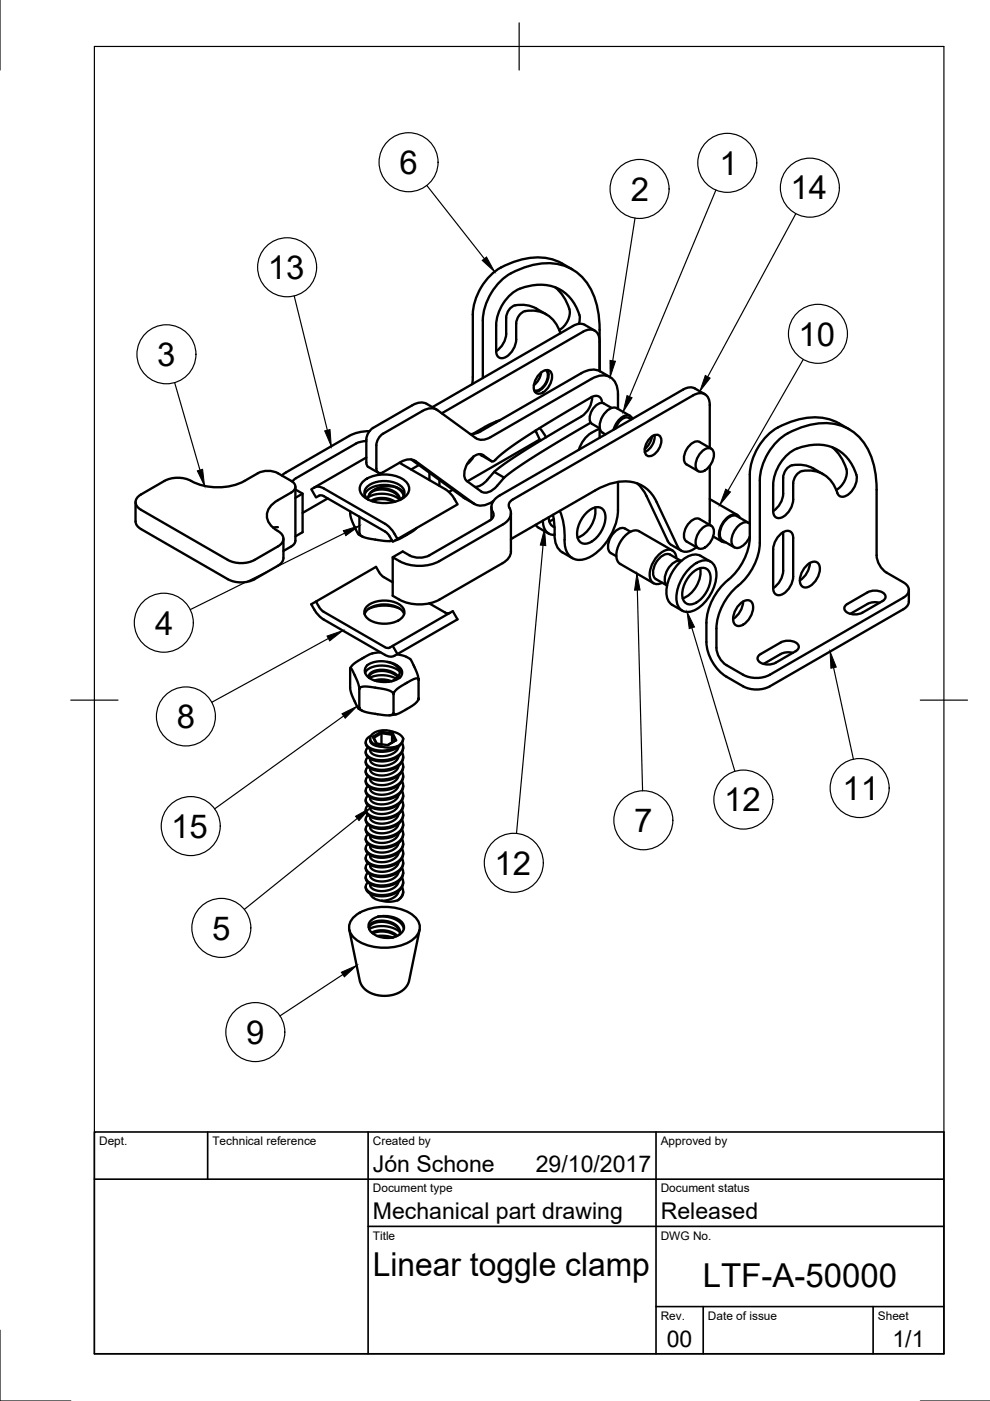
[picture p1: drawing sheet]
<svg xmlns="http://www.w3.org/2000/svg" width="210mm" height="297mm" viewBox="0 0 210 297" stroke-linecap="round" stroke-linejoin="round" font-family="sans-serif">
<!-- layer: Visible -->
<g fill="none" stroke="#000" stroke-width=".5">
<path d="M121.3 57.1a12.5 12.5 0 0 0-12.7-1.5 12.3 12.3 0 0 0-8.4 11.1v13.3l-.1 1.5M114.3 79.4a1.66 1.66 0 0 1 2.5-.5 3.6 3.6 0 0 1-2.7 4.6 1.66 1.66 0 0 1-.7-2.5zM114.7 79l-.5 1.5-1 1.1M115.8 78.5a2.93 2.93 0 0 1-.9 3.7 1.7 1.7 0 0 1-1.6 .6M115.8 66.6a9.6 9.6 0 0 0-4.5-1.9l-.7-.1a2.81 2.81 0 0 0-3.3 2.8v3.4a4.7 4.7 0 0 1-2.1 3.6M116.1 78.5a3.6 3.6 0 0 1-2.7 4.6M117.7 60.9a8.8 8.8 0 0 1 3.1 5.5 4.7 4.7 0 0 1-2.2 3.6M118.8 70.7a6.1 6.1 0 0 0-8.1-4.4l-.9 .9-.3 1.1-.1 3.7a4.4 4.4 0 0 1-2.6 3.9 1.23 1.23 0 0 1-1.6-1.5M122.7 68.7l.2-.9a3.6 3.6 0 0 0-.5-2.3 8.5 8.5 0 0 0-10.9-4.7 8.7 8.7 0 0 0-6.3 8.1v5.5M126.1 70.1l-2.1-1.2a2.42 2.42 0 0 0-2.5 .2l-29.8 17.2M127.1 69.9v8.8M127.1 69.9a16.5 16.5 0 0 0-3.4-10.8 10.4 10.4 0 0 0-10.3-3 14 14 0 0 0-7.3 3.6 12.6 12.6 0 0 0-3.7 8.2v12.3"/>
<path d="M127.1 72.4a2.16 2.16 0 0 0-1-2.3 2.16 2.16 0 0 0-2.5 .2l-29.9 17.3M129.4 80a5.7 5.7 0 0 0-3.7-1.6 5.2 5.2 0 0 0-2.5 .7l-21.3 12.4-1.4 .5h-.8M77.7 97l-11 6.4M77.7 93.5l-1 .1-1.2 .4-12.8 7.4-.7 .7M78.3 91.4l-2 .2-1.8 .6-13.9 8-.9 .6M84.7 98.1l10 5.8 1.1 1.1 1.2 1.9-12.7 7.4-1.3-2-1-1-13.3-7.7a2.07 2.07 0 0 0-2-.2M87.2 97.4l11.1 8.1 2.3 1.4M88.8 98.6l-1.6 .9M92.6 86.8l-2.2-1.2a3 3 0 0 0-3 .3l-8.3 4.8-1 1.1-.4 1.4v5.2l.4 .6 2.1 1.2M100.4 96.8l-.5 .7-.9 .9M101.7 96.3l2.5 1.5M104.2 97.8l-1.8-1.3a2.27 2.27 0 0 0-2.8 1 4.1 4.1 0 0 0-.9 4.2l3.3 2.5a2.38 2.38 0 0 0 2.9-.7l2-2.2-2.1-1.3"/>
<path d="M105.2 89.4v.1M106 89.1l-2.1 .8-3.7 2.1M113.5 91.3l.2 .4M113.7 91.7l.9 1.8M114.4 90.8l1.4 1.9M114.4 93.2l-15.3 8.9M125.2 89.6l-11.9 7.2-3.9 2.5-2.5 2M125.5 84.1a5.5 5.5 0 0 1-3.6 5l-11.5 6.9-3.6 2.4-2 1.6a9.7 9.7 0 0 1-2.8 2.9l-1.3 .3M127.1 90.9v1.9M127.7 85.4a1.38 1.38 0 0 0-.8-1.4 1.38 1.38 0 0 0-1.5 .2l-13.8 8.4-4.2 2.9-2.4 2a.67 .67 0 0 1-.8 .3M129.7 86.5l-1.7-1a2.21 2.21 0 0 0-2.5 1.5 2.21 2.21 0 0 0 0 2.9l1.7 .9a7 7 0 0 0-4.5 4.6M131 86.7v-.1a16 16 0 0 0-.3-4.9 3.1 3.1 0 0 0-4.4-1.8l-22.3 12.8a2.89 2.89 0 0 1-3.2 .2l-8.1-5.9a2.88 2.88 0 0 0-3.1 .1l-8.4 4.9-.7 .6-.5 .9-.2 .9v4.9a.87 .87 0 0 0 .4 .9 .87 .87 0 0 0 1-.1l3.8-2.1a2.88 2.88 0 0 1 3.1-.2l12.3 8.9a3.5 3.5 0 0 0 4.1-.4"/>
<path d="M133.6 88.2l-2.8-1.7a2.29 2.29 0 0 0-2.7 1.2 3.6 3.6 0 0 0-.6 3.8l.9 .6M133.9 88.9a1.8 1.8 0 0 0-2.8 .7l-.6 1.3M134.1 88.8a1.41 1.41 0 0 0-2.5-.2l-1.1 1.4-.4 1.1M138 92.8a1.37 1.37 0 0 1 2-.3 3.3 3.3 0 0 1-2.4 4.2 1.26 1.26 0 0 1-.9-1.8 4.2 4.2 0 0 1 1.3-2.1zM138.2 92.5l-.5 1.5-1 1.2M138.8 92.3a3.7 3.7 0 0 1-2.1 3.5M146.9 83.8l-38.2 22.1a1.43 1.43 0 0 0-.5 2.3 2.72 2.72 0 0 1-1.6 3l-13.4 7.8a9.6 9.6 0 0 1-9.9-.9v8.2a9.6 9.6 0 0 0 9.9 .8l13.4-7.7a3 3 0 0 0 1.7-2.5v-8.1M146.9 83.8a2.16 2.16 0 0 1 2.5-.2 2.16 2.16 0 0 1 1.1 2.3v9M148.6 96a1.66 1.66 0 0 1 2.5-.6 3.6 3.6 0 0 1-2.7 4.6 1.66 1.66 0 0 1-.7-2.5zM149.4 83.6l-2.1-1.2a2.41 2.41 0 0 0-2.5 .2l-38.8 22.4a2.62 2.62 0 0 0-1.3 4 1.41 1.41 0 0 1-.9 1.4l-12.8 7.3a5.2 5.2 0 0 1-5.6-.8l-2.1 1.2M150.5 98.8l-.1 12.4M150.8 95.1l-2.5-1.4a2.43 2.43 0 0 0-2.7 1.6 2.43 2.43 0 0 0 0 3.2l2.4 1.4"/>
<path d="M166.8 96.5a9.8 9.8 0 0 1 11.4-.7 8.5 8.5 0 0 1 3.4 5.9 4.1 4.1 0 0 1-3 3.6l-.8-.4-.3-.4a6.1 6.1 0 0 0-8.1-4.3l-.8 .9-.4 1.1v3.7a4.4 4.4 0 0 1-2.7 3.9 1.23 1.23 0 0 1-1.6-1.5v-5.5a9.5 9.5 0 0 1 2.9-6.3zM176.4 94.8a8.8 8.8 0 0 1 3.1 5.5 4.7 4.7 0 0 1-2.2 3.6M180.1 91a12.5 12.5 0 0 0-12.8-1.4 12.3 12.3 0 0 0-8.3 11v13.3M28.7 106.5v4a1.94 1.94 0 0 0 1.2 1.7l18.4 10.6a6.3 6.3 0 0 0 5.7 0l4.9-2.9a2.08 2.08 0 0 0 1.2-1.6v-4.1M29.3 105.2l5.6-3.2a6.5 6.5 0 0 1 6.5 .4 12.7 12.7 0 0 0 10.4-.4l2.9-1.7a4.7 4.7 0 0 1 4.2 0l2.9 1.7a1.3 1.3 0 0 1 .8 1.2 1.3 1.3 0 0 1-.8 1.2l-2.9 1.7a3.5 3.5 0 0 0-1.9 4.6 7 7 0 0 0 2.5 2.3 1.66 1.66 0 0 1-.6 2.9l-4.9 2.8a6.3 6.3 0 0 1-5.7 0l-18.4-10.6a1.66 1.66 0 0 1-.6-2.9zM58.9 111.8l-1 .1M62.6 103.2v11.4a1.5 1.5 0 0 1-.8 1.3l-1.7 .9M62.6 103.8l1.6 .9v8.1l-1.6 .9M64.2 104.7l-1.6 .8M66.7 103.4l-.7 .3 1 1.8a1.28 1.28 0 0 1 1.7-.3l12.9 7.5 .8 .7 .9 1.5 1-.6M69.5 105.7l-5.3 3M74.3 108.4v.9l.3 1 1.5 3 .1-.2 .2 .3 .4 .3 1.6 .5 3.3 .5 1.4-.1"/>
<path d="M76.1 113.3l.8 .5M76.2 109.6v3.5M77.1 102a7.7 7.7 0 0 1 8.8 0 2.17 2.17 0 0 1 .8 2.1 2.17 2.17 0 0 1-1.5 1.7 7.9 7.9 0 0 1-8.1-.5 2.04 2.04 0 0 1 0-3.3zM77.3 104.9a3.8 3.8 0 0 1 3.3-2 5.5 5.5 0 0 1 4.9 1.5l.2 .5M78 105.5l1.5-.6 2-.2 1.9 .4 1.4 .8M78.2 106a1.81 1.81 0 0 1-.9-1.8 1.81 1.81 0 0 1 1.3-1.6 6.1 6.1 0 0 1 6.8 .9 1.66 1.66 0 0 1-.6 2.5M78.7 106.2l1-.5 1.5-.1 1.3 .2 1.3 .6M78.9 106.3l.9-.4 1.3-.1 1.3 .2 1.1 .4M79.7 103.7l1.6-.2 1.9 .5 1.2 .9 .3 .6 .1 .5a3.9 3.9 0 0 0-4.4-2.2l-1 .2-.8 .5-.5 .7-.1 .7M79.7 103.7l-.8 .4-.6 .8M83.2 114.7h-.6M84 103.3l1 .8 .6 1"/>
<path d="M84 103.3l-2.3-.2-1.1 .2-.9 .4M84 103.3a2.62 2.62 0 0 1 1.6 1.7M84.1 114.5h-.2M88.3 111.9l-.8 .8-1.8 1-1.8 .8M91 100.2v1.6M93.2 101.8v1.2M96 103.8l-.8 .5M104.2 107.5v2.6M104.6 106.2l-.1 .1M108.3 114.4l17.9-10.4a10.5 10.5 0 0 1 9.3-1.4 7.2 7.2 0 0 1 3.7 3.8l4.5 9.5a2.11 2.11 0 0 0 3.3 .6l.7-.5M113.6 111.3l.6 .6 2.1 1.2M115.1 110.4a2.59 2.59 0 0 0 2.5 3"/>
<path d="M116.3 109.7a1.94 1.94 0 0 0 1.3 2.1M117.2 109.1l.4 3.5a4.6 4.6 0 0 0 1.6 4.5l2.2 1.2M117.4 110.1l-1 .4M124.2 108.9a2.7 2.7 0 0 1 3.5-1 3.7 3.7 0 0 1 .2 4 5.4 5.4 0 0 1-3.9 3.4 1.77 1.77 0 0 1-1.6-2.2 6.7 6.7 0 0 1 1.8-4.2zM126.1 107.6a6.1 6.1 0 0 1-3.6 6.4M131 102.2v5.9a12.2 12.2 0 0 1-6.5 10.3 3.2 3.2 0 0 1-4.8-3.1 16.5 16.5 0 0 0-1-7M133.7 112.7l-1.2-.6a2.29 2.29 0 0 0-2.6 1.1 3.6 3.6 0 0 0-.7 3.8l1.5 .9M135.1 102.5l.7 .7 1 1.4 4.9 10.4 .6 .5 2.1 1.3M142.6 116.7l-7.1-4.1a2.71 2.71 0 0 0-3.1 1.1 5.4 5.4 0 0 0-1.5 5.1l.6 .8 7.1 4.1M143.4 118.4a1.71 1.71 0 0 0-1-1.8 1.71 1.71 0 0 0-1.9 .4 5.7 5.7 0 0 0-2.5 6 1.6 1.6 0 0 0 2.4 .6M148.6 112.3a1.66 1.66 0 0 1 2.5-.6 3.6 3.6 0 0 1-2.7 4.7 1.66 1.66 0 0 1-.7-2.5zM150.5 105.8l5.9 3.4"/>
<path d="M150.7 119.1l-2.2-1.3a3.7 3.7 0 0 0-4 1.1 8.9 8.9 0 0 0-3.1 7.8l.6 1.2 2.7 1.6M150.8 111.5l-2.5-1.5a2.43 2.43 0 0 0-2.7 1.6 2.43 2.43 0 0 0 0 3.2l2.4 1.4M151.2 113.7l1.9 1.1M156.9 109.8a1.47 1.47 0 0 0-2.5-.2 4.8 4.8 0 0 0-1.9 4.5 1.19 1.19 0 0 0 1.4 .9M158.7 110.8l-2.5-1.4a2.29 2.29 0 0 0-2.6 1.2 3.6 3.6 0 0 0-.7 3.7l2.8 1.7M159 113.9a13.1 13.1 0 0 1-5.4 9.7 12.8 12.8 0 0 0-3.8 8.4 14.5 14.5 0 0 0 .5 6.6 9.5 9.5 0 0 0 3.7 4.9l3.6 2M159 111.1a1.65 1.65 0 0 0-2.4 .4 4.1 4.1 0 0 0-1.3 4.1 1.38 1.38 0 0 0 2.2 .1l.8-.8 .7-1.1M165.1 113.6a2.3 2.3 0 0 1 2.5-.9l.5 .7 .1 .7v8.1a4.5 4.5 0 0 1-2.7 3.9 1.23 1.23 0 0 1-1.6-1.4v-8.2a4.6 4.6 0 0 1 1.2-2.9zM166.1 112.8v8.2a4.7 4.7 0 0 1-2.2 3.7M171.7 119.4a4.7 4.7 0 0 1-2.1 3.6M174.6 100.6a9.6 9.6 0 0 0-4.6-2l-.7-.1a2.81 2.81 0 0 0-3.2 2.8v3.4a4.7 4.7 0 0 1-2.2 3.6M67 127.5l-1 .6 1.2 2 1.1 1 13.3 7.7a2.08 2.08 0 0 0 2 .2"/>
<path d="M77.3 130.2a3.8 3.8 0 0 1 3.3-2 5.5 5.5 0 0 1 4.9 1.5l.2 .5M77.9 128.5a6.2 6.2 0 0 1 7.2 0 1.76 1.76 0 0 1-.6 3 6.4 6.4 0 0 1-6.6-.4 1.64 1.64 0 0 1 0-2.6zM78.2 129.1a8.4 8.4 0 0 1 6.6 0M80.7 138.3l-.8 .1a5.7 5.7 0 0 0-2.8 1l-2 1.3-.8 1M81.4 122.4l1.9 1.1M81.4 122.4l-.8-.8-.9-1.4-12.7 7.3 .9 1.5 .7 .7 13.3 7.6a1.3 1.3 0 0 0 1.4-.4l12.7-7.3 1 1.7-13.4 7.7M83.3 136.9l1 1.8M84.2 138.7l1.6 .4 1.2 .7 1.3 2.7 .4 1.6-.2-.3-.5 .1-2.1 1.1-1.8 1.2-.5 .5-.2 .5-.2-.4-.6-.4-2.1-.5-3.2-.3-.8 .1-.3 .4-.5-1.9-1-2.1-.4-.5v4.5l.7 2.2 .9 1.9 .2 .1 .1-.3 .2 .4 .5 .3 1.5 .5 3.8 .5 .9-.2 .3-.4 .2 .3 .2 .1 1.1-.4 2.9-1.8 .7-.6 .2-.6v.3M91 127.9l3.4 2 .5 .1h.5M139.1 122.8l2.3 1.3a2.82 2.82 0 0 1 .2-3.4 2.82 2.82 0 0 1 2.8-1.7l-2.3-1.4a2.29 2.29 0 0 0-2.6 1.1 3.6 3.6 0 0 0-.7 3.8l.3 .3M146.3 120.4a4.1 4.1 0 0 1 4.1-1.5 3.2 3.2 0 0 1 1.4 3.7 9.1 9.1 0 0 1-4.9 6.9 2.36 2.36 0 0 1-3.4-1.9 8.9 8.9 0 0 1 2.8-7.2zM146.5 121.7a2.7 2.7 0 0 1 3.5-1 3.7 3.7 0 0 1 .1 4.1 5.4 5.4 0 0 1-3.8 3.4 1.77 1.77 0 0 1-1.7-2.2 6.7 6.7 0 0 1 1.9-4.3z"/>
<path d="M148.4 120.5a6.1 6.1 0 0 1-3.6 6.4M156.6 128.3a2.3 2.3 0 0 1 2.5-.9 2.54 2.54 0 0 1 .1 3.2 3.4 3.4 0 0 1-2.7 2.1 1.48 1.48 0 0 1-1-2.1 5 5 0 0 1 1.1-2.3zM157.6 127.5a4.7 4.7 0 0 1-2.2 3.7M160.9 138.9l4.6-2.7a3 3 0 0 1 3.8 .6 .98 .98 0 0 1-.6 1.3l-4.2 2.4a3 3 0 0 1-3.8-.6v-.6zM168.1 138.4l-1.1-.1-1 .2-4.1 2.3M170.8 120.2a2.3 2.3 0 0 1 2.4-1 2.54 2.54 0 0 1 .2 3.2 3.4 3.4 0 0 1-2.8 2.2 1.48 1.48 0 0 1-1-2.1 5 5 0 0 1 1.2-2.3zM179.3 128.3l4.6-2.7a3 3 0 0 1 3.8 .6 .98 .98 0 0 1-.6 1.2l-4.2 2.5a3 3 0 0 1-3.8-.6v-.7zM186.5 127.8l-1.1-.1-1 .2-4.1 2.2M188 121.4l3.5 2.1a1.73 1.73 0 0 1 1.2 1.6 1.73 1.73 0 0 1-1.2 1.6l-28.3 16.4a6.3 6.3 0 0 1-5.6 0M188 121.4a4.7 4.7 0 0 1-2.1-3.7v-13.9a16.5 16.5 0 0 0-3.4-10.8 10.4 10.4 0 0 0-10.4-3 14 14 0 0 0-7.3 3.6 12.6 12.6 0 0 0-3.7 8.2v13.3a13.1 13.1 0 0 1-5.4 9.8 12.8 12.8 0 0 0-3.8 8.4v4a4.7 4.7 0 0 0 2.1 3.7M192.7 125.1v2.4a1.99 1.99 0 0 1-1.2 1.7l-28.3 16.3a6.3 6.3 0 0 1-5.6 0M76 150.3l.9 .4"/>
<path d="M76.2 146.1v3.9M78.2 143.6l.3-.5 .5-.4 1.9-.4 2 .3 1.4 1M78.3 143.7l1.2-.4 1.6-.1 1.6 .2 1.3 .5M78.5 156.6v.4a2.18 2.18 0 0 0 2.5 1.3M78.6 156l-.8 .7-.2 .7 .3 .8 1 .6 1.2 .3h1.5l1.5-.3 1.2-.6M79 156.2l.7 1.4 2.5 .4 1.8-1.1M79.3 156.4l.6 1.2M79.4 144.3l1.8-.2 1.8 .3M79.9 144.4l1.2-.1 1.4 .2M80.8 155.2l-1.8 1 .3 .2 1.6-.9v2.3M82.1 140.3l1 .2 1.1 .6M83.3 155.5l.7 1.4-.2 .2-.7-1.3z"/>
<path d="M83.3 155.5l-2.5-.3 .1 .3 2.2 .3v1.6M83.4 147.2v3.9M83.8 157.1l-1.6 .9M84.1 151.4l-1.6 .3M84.2 141.1a1.52 1.52 0 0 1 .6 2.5 6.1 6.1 0 0 1-6.8-.1 1.7 1.7 0 0 1 .8-2.9l1.3-.4h1.3l1.4 .3 1 .5a2.05 2.05 0 0 1 1 1.5M84.2 141.1l.5 1v.8l-.6 .9-1 .6M84.3 158.2l-1.8 .3-1.5-.2M84.4 143.4l-.9-.8-1.2-.4-1.4-.2-1.5 .2a1.26 1.26 0 0 0-1.1 1.5M84.5 158.3a3.7 3.7 0 0 1-4.1 2l-.7-.1a1.36 1.36 0 0 1-1.2-1.4M84.8 142.3l-1.8-.9-2.4-.3-1.1 .2-1 .3-.7 .5-.4 .5M85.2 157.5l.2 1.2-.5 1-1.3 .9-1.7 .5h-2.1l-1.5-.6-.5-.5-.2-.5v-.5l.4-.5M85.2 159.5l.3 .6-.1 .6-.5 1.1-1.3 .9-1.7 .5-1.9-.1-1.7-.6-.5-.4-.2-.5v-.6l.4-.5"/>
<path d="M85.5 158.6l-.3 1-.8 .8-1.3 .7-1.5 .3h-1.5l-1.5-.4-.8-.7-.3-.9M85.5 156.6a1.91 1.91 0 0 1-1.2 1.6M85.5 156.6l-.4-.6-.8-.5a7.2 7.2 0 0 0-4.5-.4 1.4 1.4 0 0 0-1.2 1 1.4 1.4 0 0 0 .4 1.5l.8 .4 1.2 .3M85.5 156.6l-.3 .9-.8 .9-1.3 .6-1.6 .4-1.6-.1-1.3-.4-.9-.7-.2-.9M85.5 158.4v.2M88.7 144.1v4M154 141l3.6 2.1M84.5 178.7a3.7 3.7 0 0 1-4.1 2l-.5-.1a1.41 1.41 0 0 1-1.4-1.3M84.5 176.7a3.7 3.7 0 0 1-4.1 2l-.5-.1a1.4 1.4 0 0 1-1.4-1.4M84.5 174.6a3.7 3.7 0 0 1-4.1 2l-.7-.1a1.36 1.36 0 0 1-1.2-1.3M84.5 162.4a3.7 3.7 0 0 1-4.1 2l-.5-.1a1.41 1.41 0 0 1-1.4-1.4M84.5 160.3a3.7 3.7 0 0 1-4.1 2l-.7-.1a1.36 1.36 0 0 1-1.2-1.3"/>
<path d="M84.5 172.6a3.7 3.7 0 0 1-4.3 2l-.5-.1a1.37 1.37 0 0 1-1.2-1.4M84.5 164.4a3.7 3.7 0 0 1-4.1 2l-.5-.1a1.42 1.42 0 0 1-1.4-1.3M84.5 170.6a3.8 3.8 0 0 1-4.4 1.9l-.5-.1a1.3 1.3 0 0 1-1.1-1.3M84.5 168.5a3.8 3.8 0 0 1-4.4 2l-.5-.1a1.32 1.32 0 0 1-1.1-1.3M84.5 166.5a3.8 3.8 0 0 1-4.4 1.9h-.4a1.38 1.38 0 0 1-1.2-1.4M85.2 161.6l.2 1.2-.6 1.1-1.2 .8-1.7 .5h-1.9l-1.7-.6-.5-.5-.2-.5v-.5l.4-.5M85.2 171.8l.2 1.2-.5 1-1.3 .9-1.7 .5h-1.9l-1.7-.6-.5-.5-.2-.5v-.5l.4-.5M85.2 175.9l.2 .5v.7l-.6 1.1-1.2 .8-1.7 .5h-1.9l-1.7-.6-.5-.5-.2-.5v-.5l.4-.5M85.2 167.7l.2 1.2-.5 1.1-1.3 .8-1.7 .5h-2.1l-1.5-.6-.5-.5-.2-.5v-.5l.4-.5M85.2 179.9l.2 .6v.6l-.5 1.1-1.2 .9-1.8 .5h-2.1l-1.6-.7-.4-.4-.2-.5v-.5l.4-.5M85.2 165.6l.3 .7-.1 .5-.6 1.2-1.2 .8-1.9 .5-2-.1-1.5-.6-.4-.4-.2-.5v-.5l.4-.5M85.2 163.6l.2 1.2-.5 1.1-1.3 .9-1.7 .5-1.9-.1-1.7-.5-.5-.5-.2-.5v-.6l.4-.5"/>
<path d="M85.2 169.7l.2 .6v.6l-.6 1.2-1.3 .8-1.6 .5h-1.9l-1.7-.7-.5-.4-.2-.5v-.5l.4-.6M85.2 177.9l.2 1.2-.5 1.1-1.3 .9-1.7 .5-2.1-.1-1.5-.6-.5-.4-.2-.5v-.6l.4-.5M85.2 173.8l.2 .6v.6l-.6 1.2-1.3 .8-1.7 .5-2-.1-1.5-.6-.5-.4-.2-.5v-.6l.4-.5M85.5 177l-.3 .9-.8 .9-1.4 .7-1.4 .3h-1.6l-1.4-.4-.8-.8-.3-.8M85.5 172.9l-.3 1-.8 .8-1.4 .7-1.4 .3h-1.5l-1.5-.4-.8-.7-.3-.9M85.5 166.8l-.3 .9-.8 .9-1.4 .7-1.4 .3h-1.5l-1.5-.5-.8-.7-.3-.8M85.5 162.7l-.3 .9-.8 .9-1.3 .7-1.6 .3-1.6-.1-1.3-.4-.9-.7-.2-.8M85.5 168.8l-.3 1-.8 .9-1.3 .6-1.6 .3h-1.5l-1.4-.5-.9-.6-.2-.9M85.5 178.8l-.2 1-.7 .9-1.2 .7-1.5 .4h-1.6l-1.6-.4-.9-.7-.3-.9M85.5 174.7l-.2 1.1-.8 .9-1.2 .7-1.5 .3h-1.6l-1.4-.3-1-.8-.3-.9M85.5 170.6l-.2 1-.7 .9-1.3 .8-1.4 .3-1.7 .1-1.4-.4-1-.7-.2-.5-.1-.5M85.5 164.5l-.2 1-.7 .9-1.2 .7-1.6 .4h-1.6l-1.5-.4-.9-.7-.3-.9"/>
<path d="M85.5 160.4l-.2 1-.7 .9-1.2 .7-1.5 .4h-1.7l-1.4-.3-1-.8-.3-.9M85.5 162.4v.3M85.5 166.5v.3M85.5 168.6v.2M85.5 172.7v.2M85.5 176.7v.3M74.1 197.1l2.3 11.3 .6 .9 .6 .7 .9 .5 1.1 .4a5.9 5.9 0 0 0 6.9-2.3l2.5-11.5M74.8 194.7a9.8 9.8 0 0 1 8.3-2.3 7.7 7.7 0 0 1 5.6 2.9 2.93 2.93 0 0 1-1.1 3.8 11.2 11.2 0 0 1-12.2 0 2.93 2.93 0 0 1-.6-4.4zM78.2 196.6l.4-.7 1-.5 1.4-.2 1.4 .2 1.1 .4 .8 .7 .5 .8-.1 .8M78.2 196.8a2.93 2.93 0 0 1 3.3-1.3l1.8 .5a2.48 2.48 0 0 1 1.5 1.8M78.3 197l1.4-.5 1.8-.1 1.8 .4 1.5 .8M78.5 189.5a2.65 2.65 0 0 0 2.5 1.5"/>
<path d="M78.8 197.7l1.3-.4h1.6l1.5 .4 1 .7M79.1 197.9l1.2-.4h1.5l1.2 .4 1.1 .6M80 198.5l1.6-.1 1.7 .4M80.2 194.3l1.9 .1 1.7 .5 1.2 .9 .6 1.1M80.2 194.3l-1.1 .5a1.57 1.57 0 0 0-.9 1.8M80.2 194.3a5.5 5.5 0 0 1 5.1 1.4 1.86 1.86 0 0 1-1.2 2.8l-1.6 .4-1.9-.2a3.7 3.7 0 0 1-2.3-1.8l-.1-.3M84.3 190.9l-1.6 .3-1.7-.2M84.5 188.9l-.4 .8-.7 .7-1.2 .4-1.2 .2M84.5 186.9a3.7 3.7 0 0 1-4.3 2l-.6-.2a1.3 1.3 0 0 1-1.1-1.3M84.5 180.8a3.7 3.7 0 0 1-4.1 2l-.5-.1a1.42 1.42 0 0 1-1.4-1.4M84.5 184.8a3.8 3.8 0 0 1-4.4 2l-.5-.1a1.3 1.3 0 0 1-1.1-1.3M84.5 182.8a3.8 3.8 0 0 1-4.4 2l-.4-.1a1.38 1.38 0 0 1-1.2-1.3"/>
<path d="M85.2 186.1l.2 1.2-.5 1-1.3 .9-1.7 .5h-1.9l-1.7-.6-.5-.5-.2-.5v-.5l.4-.5M85.2 182l.2 1.2-.5 1-1.3 .9-1.7 .5h-2.1l-1.5-.6-.5-.5-.2-.5v-.5l.4-.5M85.2 184l.2 .6v.6l-.6 1.2-1.3 .8-1.6 .5h-1.9l-1.7-.7-.5-.4-.2-.5v-.5l.4-.6M85.2 188.1l.3 .7-.1 .8-.4 .7-.7 .6M85.5 187.2l-.3 1-.8 .8-1.3 .7-1.5 .3h-1.5l-1.5-.4-.8-.8-.3-.8M85.5 181.1l-.3 .9-.8 .9-1.3 .7-1.5 .3-1.6-.1-1.4-.4-.8-.7-.3-.8M85.5 183.1l-.3 1-.8 .9-1.3 .6-1.6 .3h-1.5l-1.4-.5-.8-.6-.3-.9M85.5 184.9l-.2 1-.7 .9-1.3 .8-1.4 .3h-1.8l-1.3-.3-1-.7-.3-1M85.5 189v.3a1.91 1.91 0 0 1-1.2 1.6M85.5 180.8v.3M85.5 182.9v.2M85.5 187v.2"/>
</g>
<!-- layer: Border -->
<path d="M0 -.1v15M20 9.9h180.1v277.1h-180.1zM110.1 4.8v10.1M15 148.4h10M195.1 148.4h10M0 282v15h15M195.1 297h14.9" fill="none" stroke="#000" stroke-width=".25"/>
<!-- layer: TitleBlock -->
<path d="M20 240h180.1v47h-180.1zM20 250h180.1M44 240v10M78.1 240v47M139.1 240v47M78.1 260h122M139.1 277h61M149.1 277v10M185.1 277v10" fill="none" stroke="#000" stroke-width=".35"/>
<!-- layer: BOM -->
<g fill="none" stroke="#000" stroke-width=".25">
<path d="M90.5 39.3l12.2 15.6M134.6 46.2l-4.7 30.3M151.8 40.3l-18.3 43.8M168.7 45.3l-18.6 34.6M62.4 62.7l7 28.5M170.3 76.2l-15.9 27.8M37 81.1l5.4 18.6M73.1 113l-32.8 16.3M115.1 115.6l-5.6 61.1M69.6 135.4l-24.7 13.5M135.1 125.1l1.1 42.6M146.7 133.1l9.1 30.4"/>
<path d="M72.9 151.8l-27.4 19.7M176.7 141.6l4.2 19.4M75.8 173.5l-24 19.3M72.7 206.6l-13.3 8.8"/>
<circle cx="86.6" cy="34.4" r="6.3"/>
<circle cx="154.2" cy="34.5" r="6.3"/>
<circle cx="171.7" cy="39.8" r="6.3"/>
<circle cx="60.9" cy="56.7" r="6.3"/>
<circle cx="135.6" cy="40.1" r="6.3"/>
<circle cx="35.3" cy="75.1" r="6.3"/>
<circle cx="173.4" cy="70.8" r="6.3"/>
<circle cx="34.7" cy="132" r="6.3"/>
<circle cx="39.4" cy="151.9" r="6.3"/>
<circle cx="40.4" cy="175.1" r="6.3"/>
<circle cx="136.4" cy="173.9" r="6.3"/>
<circle cx="157.6" cy="169.5" r="6.3"/>
<circle cx="182.3" cy="167.1" r="6.3"/>
<circle cx="46.9" cy="196.7" r="6.3"/>
<circle cx="108.9" cy="182.9" r="6.3"/>
<circle cx="54.1" cy="218.8" r="6.3"/>
</g>
<g fill="#000" stroke="#000" stroke-width=".21">
<path d="M102.2 55.2l1-.7 1.7 3.1zM129.3 76.4l1.2 .2-1.1 3.4zM41.8 99.8l1.2-.3 .4 3.5zM68.8 91.4l1.2-.3 .2 3.5zM132.9 83.9l1.1 .4-1.9 3zM149.5 79.6l1.1 .6-2.2 2.8zM72.8 112.5l3.4-1-2.9 2.1zM115.5 112.1l.2 3.6-1.1-.1zM153.9 103.7l1 .6-2.3 2.7zM69.3 134.9l3.4-1.2-2.8 2.2zM135 121.6l.7 3.5h-1.2zM145.7 129.8l1.5 3.1-1.1 .4z"/>
<path d="M72.5 151.3l3.2-1.5-2.5 2.5zM176 138.1l1.3 3.3-1.1 .3zM75.4 173.1l3.1-1.8-2.4 2.7zM72.4 206.1l3.2-1.4-2.6 2.4z"/>
</g>
<g font-size="7">
<text x="84.7" y="36.9">6</text>
<text x="152.5" y="37">1</text>
<text x="133.7" y="42.6">2</text>
<text x="167.6" y="42.3">14</text>
<text x="56.8" y="59.2">13</text>
<text x="33.4" y="77.6">3</text>
<text x="169.3" y="73.3">10</text>
<text x="32.9" y="134.5">4</text>
<text x="37.5" y="154.4">8</text>
<text x="153.5" y="172">12</text>
<text x="178.6" y="169.6">11</text>
<text x="36.3" y="177.6">15</text>
<text x="134.5" y="176.4">7</text>
<text x="104.9" y="185.4">12</text>
<text x="45" y="199.2">5</text>
<text x="52.2" y="221.3">9</text>
<text x="79.1" y="270.5">Linear toggle clamp</text>
<text x="149" y="272.9">LTF-A-50000</text>
</g>
<g font-size="4.9">
<text x="79.1" y="248.5">Jón Schone</text>
<text x="113.6" y="248.5">29/10/2017</text>
<text x="79.1" y="258.5">Mechanical part drawing</text>
<text x="140.1" y="258.5">Released</text>
<text x="141.4" y="285.7">00</text>
<text x="189.2" y="285.7">1/1</text>
</g>
<g font-size="2.5">
<text x="21" y="242.8">Dept.</text>
<text x="45" y="242.8">Technical reference</text>
<text x="79.1" y="242.8">Created by</text>
<text x="140.1" y="242.8">Approved by</text>
<text x="79.1" y="252.8">Document type</text>
<text x="140.1" y="252.8">Document status</text>
<text x="79.1" y="262.8">Title</text>
<text x="140.1" y="262.8">DWG No.</text>
<text x="140.1" y="279.8">Rev.</text>
<text x="150.1" y="279.8">Date of issue</text>
<text x="186.1" y="279.8">Sheet</text>
</g>
</svg>
